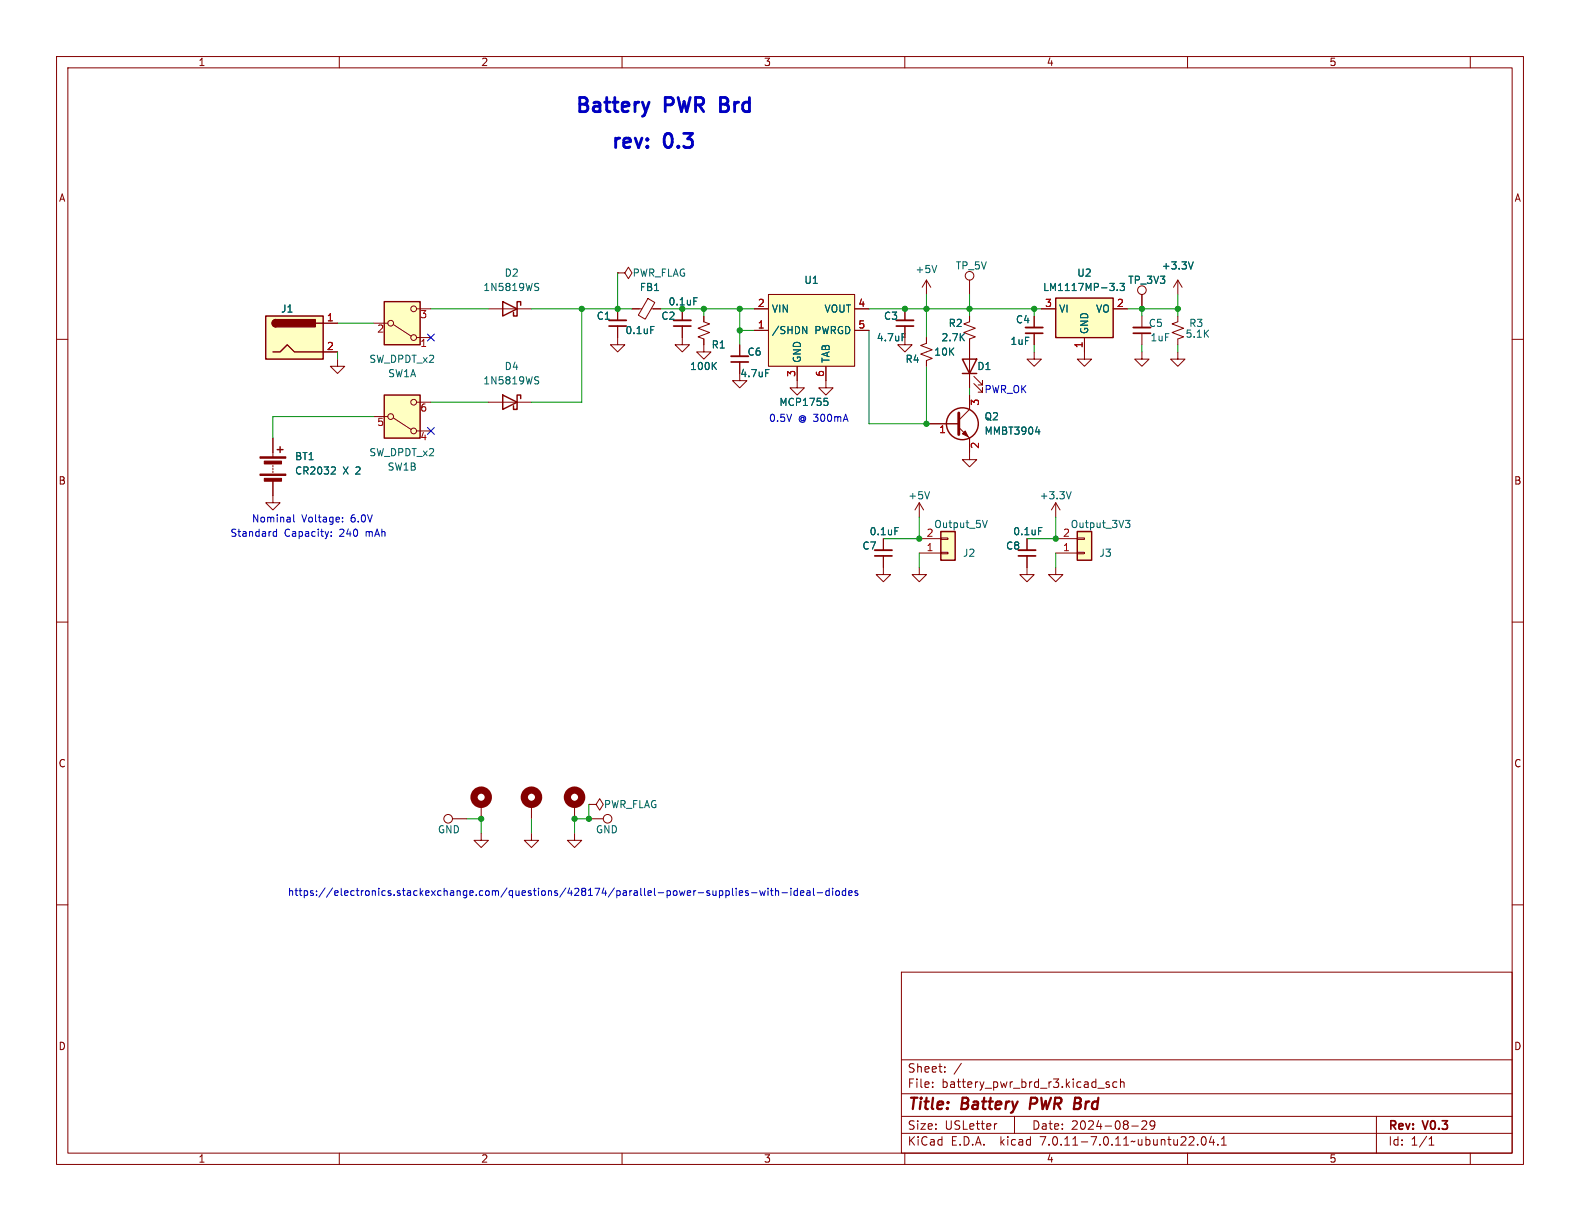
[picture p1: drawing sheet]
<svg xmlns="http://www.w3.org/2000/svg" width="279mm" height="216mm" viewBox="0 0 279 216" stroke-linecap="round" stroke-linejoin="round" font-family="sans-serif">
<g fill="none" stroke="#840000" stroke-width=".18">
<path d="M10 10h259.4v195.9h-259.4zM12 12h255.4v191.9h-255.4zM60 10v2M110 10v2M160 10v2M210 10v2M260 10v2M10 60h2M57.1 57.2h2.6M66 57.2h2.6M69.6 57.4l3.1 2M73.7 54.6h2.5"/>
<path d="M73.7 59.7h2.5M86.4 54.6h7.6M109.2 48.3h1.3l.6 1 .7-1-.7-1.1-.6 1.1M109.2 48.3h.1M109.2 57.7v3.3h1.3l-1.3 1.2-1.3-1.2h1.3M109.2 54.6v2M111.8 54.6h1.7M114.6 52.8l1.2 .7-1.7 2.9-1.2-.7zM115.2 54.6h1.6M120.6 57.7v3.3h1.3l-1.3 1.2-1.2-1.2h1.2M120.6 54.6v2M124.5 55.9v1l1 .4-2.1 .7 2.1 .8-2.1 .8 1.1 .3v2.3h1.2l-1.2 1.3-1.3-1.3h1.3"/>
<path d="M133.3 54.6h2.6M133.3 58.4h2.6M135.9 52.1h15.2v12.7h-15.2zM151.1 54.6h2.6M151.1 58.4h2.6M160 57.7v3.3h1.3l-1.3 1.2-1.3-1.2h1.3M160 54.6v2M163.8 59.7v1l-1 .4 2 .7-2 .8 2 .8-1 .4v1M163.8 49.5l-.7 1.3M163.8 49.5v2.6M163.8 49.5l.8 1.3M171.4 55.9v1l-1 .4 2.1 .7-2.1 .8 2.1 .8-1.1 .3v8.7"/>
<path d="M171.4 49.5v2.6M182.9 55.9v2M182.9 58.9v2.1M184.1 54.6h2.6M191.8 59.7v3.8h1.2l-1.2 1.3-1.3-1.3h1.3M196.8 54.6h2.6M201.9 52.1v2.5M201.9 55.9v2M201.9 58.9v2.1M208.3 55.9v1l-1 .4 2 .7-2 .8 2 .8-1 .3v1.1M208.3 49.5v2.6M208.3 49.5l-.8 1.3"/>
<path d="M208.3 49.5l.7 1.3M267.4 60h2M48.3 77.5v3.3M57.1 62.2h2.6M59.7 63.5v1.3h1.3l-1.3 1.2-1.3-1.2h1.3M66 73.7h2.6M69.6 73.9l3.1 2M73.7 71.1h2.5M73.7 76.2h2.5M86.4 71.1h7.6M130.8 64v3.3h1.3l-1.3 1.3-1.3-1.3h1.3M130.8 61v2"/>
<path d="M141 64.8v3.8h1.2l-1.2 1.3-1.3-1.3h1.3M146 64.8v3.8h1.3l-1.3 1.3-1.2-1.3h1.2M163.8 74.9h5.7M169.5 75.6l1.9 1.9v3.8h1.3l-1.3 1.3-1.2-1.3h1.2M171.4 69.9v2.5l-1.9 1.9M172.2 67.8l1.5 1.5v-.7v.7h-.7M172.2 66.5l1.5 1.6v-.8v.8h-.7M182.9 62.2v1.3h1.2l-1.2 1.3-1.3-1.3h1.3M201.9 62.2v1.3h1.3l-1.3 1.3-1.2-1.3h1.2M208.3 62.2v1.3h1.2l-1.2 1.3-1.3-1.3h1.3M48.3 85.1v3.8h1.2l-1.2 1.3-1.3-1.3h1.3M48.3 82.3v.3"/>
<path d="M48.3 82.8v.3M48.3 83.3v.3M156.2 98.3v3.3h1.3l-1.3 1.3-1.3-1.3h1.3M156.2 95.3v2M162.6 88.9l-.8 1.3M162.6 88.9v2.5M162.6 88.9l.7 1.3M162.6 97.8h3.8M162.6 95.3h3.8M166.4 95.1h1.2v.3h-1.2zM166.4 97.7h1.2v.2h-1.2zM181.6 98.3v3.3h1.3l-1.3 1.3-1.3-1.3h1.3"/>
<path d="M181.6 95.3v2M186.7 97.8h3.8M186.7 95.3h3.8M186.7 88.9l-.8 1.3M186.7 88.9v2.5M186.7 88.9l.8 1.3M190.5 95.1h1.3v.3h-1.3zM190.5 97.7h1.3v.2h-1.3zM10 110h2M162.6 100.3v1.3h1.2l-1.2 1.3-1.3-1.3h1.3M186.7 100.3v1.3h1.3l-1.3 1.3-1.3-1.3h1.3M267.4 110h2"/>
<path d="M10 160h2M80 144.8h2.5M85.1 147.3v1.3h1.3l-1.3 1.3-1.3-1.3h1.3M85.1 142.2v2.6M94 147.3v1.3h1.2l-1.2 1.3-1.3-1.3h1.3M94 142.2v2.6M101.6 147.3v1.3h1.3l-1.3 1.3-1.3-1.3h1.3M101.6 142.2v2.6M104.1 142.2h1.3l.6 1.1 .7-1.1-.7-1-.6 1M104.1 142.2h.1M104.1 144.8h2.6M267.4 160h2"/>
<path d="M159.4 171.9h108v32h-108zM159.4 197.4h108M159.4 193.4h108M159.4 187.4h108M164.9 192.1v.2M164.9 191.4v.1M167.1 189.4v.2M167.1 188.7v.1M170 188l-1.3 1.9M176.3 198.7l-.3 .1M179.4 197.4v3M194.1 192.4h1.2"/>
<path d="M196.1 191.4l-.3-.1-.2 .2v.2l.5 .2v.3h-.5M197.5 191.4l-.4-.1-.3 .3v.4l.1 .2h.6M198.1 191.4l.3-.1 .3 .1 .1 .9M198.1 190.8v1.5M200.1 199.1h1.2M201.9 198.3l.6-.1 .2 .1 .1 .3-.9 1.1h.9M204.2 198.8l-.3 .3h-.3l-.2-.3 .1-.5 .4-.1 .2 .1a.99 .99 0 0 1-.3 1.4h-.3M243.4 197.4v6.5M60 203.9v2M110 203.9v2M159.4 200.4h108M160 203.9v2"/>
<path d="M210 203.9v2M211.8 202.3v.2M212.6 201.1l.2-.1a.81 .81 0 0 1 .6 .6 .81 .81 0 0 1-.3 .8l-.2 .1a.81 .81 0 0 1-.3-1.4zM214.2 200.9l-.3 1.1h.9M214.6 201.5v1M215.4 202.3v.2M216 202.5h.9M216 201.4l.4-.4v1.5M252.7 202.5h.9M252.7 201.4l.4-.4v1.5M260 203.9v2"/>
<circle cx="69.1" cy="57.2" r=".51"/>
<circle cx="73.2" cy="54.6" r=".51"/>
<circle cx="73.2" cy="59.7" r=".51"/>
<circle cx="171.4" cy="48.8" r=".76"/>
<circle cx="201.9" cy="51.3" r=".76"/>
<circle cx="69.1" cy="73.7" r=".51"/>
<circle cx="73.2" cy="71.1" r=".51"/>
<circle cx="73.2" cy="76.2" r=".51"/>
<circle cx="79.2" cy="144.8" r=".76"/>
<circle cx="107.4" cy="144.8" r=".76"/>
</g>
<path d="M182.3 194.1l-.2 2M190 195.1h.7M190.1 194.1h.7M190.7 195.1l.3 .1M190.9 196l-1 .1M190.9 195l-.2 .1" fill="none" stroke="#840000" stroke-width=".4"/>
<g fill="none" stroke="#006464" stroke-width=".18">
<path d="M94.8 50.7l.3 .1 .2 .3-.3 .3h-.3M94.8 50.1l.5 .1M115.1 57.7h.6M122.7 52.6h.6M141.9 57.7l.8 1.3v-1.3M159.5 59h.6M165.6 46.9l-.4 1.3M196.2 50.1h.8l-.4 .5M197 50.7v.6M197.6 51.3v.1M198.1 50.1h.7l-.4 .5 .3 .1 .1 .1M198.8 51.1l-.2 .3-.5-.1"/>
<path d="M211 46.3l-.4 1.3M94.8 67.2l.3 .1 .2 .3-.3 .3h-.3M94.8 66.6l.5 .1M126.1 64.6l.6 .7M126.7 64.1l-.7 .7M135.4 65.3h.6M145.7 70.4h.7M145.9 70.9h.3l.2 .3-.1 .4-.4 .1M183.1 76.4h.8M183.7 75.9v.9M59.1 82.6l.2 .2v.3l-.8 .7h.8M158.3 93.3h.6"/>
<path d="M164.4 86.9l-.4 1.3M173.7 92l.5 1.3 .4-1.3M183.7 93.3h.6M189.4 86.9l-.4 1.3M199 92h.8l-.4 .5 .3 .1 .1 .4-.2 .3h-.4"/>
</g>
<g fill="none" stroke="#840000" stroke-width="1.3">
<circle cx="85.1" cy="141" r="1.27"/>
<circle cx="94" cy="141" r="1.27"/>
<circle cx="101.6" cy="141" r="1.27"/>
</g>
<g fill="#840000" stroke="#840000" stroke-width=".18">
<path d="M46 83.8h4.5v.3h-4.5z"/>
<path d="M46 80.8h4.5v.2h-4.5z"/>
<path d="M46.7 84.6h3.1v.5h-3.1z"/>
<path d="M46.7 81.5h3.1v.5h-3.1z"/>
<path d="M170.7 76.2l.5 1-1-.5z"/>
</g>
<g fill="none" stroke="#840000" stroke-width=".25">
<path d="M47 55.9h10.1v7.6h-10.1zM48.8 56.5a.64 .64 0 0 0-.7 .7 .64 .64 0 0 0 .7 .6M55.9 57.2h1.2M67.9 53.3h6.4v7.7h-6.4zM88.9 53.3l2.5 1.3-2.5 1.3zM92.1 54v-.7h-.7v2.6h-.6v-.7M186.7 52.7h10.1v7h-10.1zM48.3 62.2h1.2l1.3-1.2 1.3 1.2h5M49 79.5h1M49.5 79v1M67.9 69.9h6.4v7.6h-6.4zM88.9 69.9l2.5 1.2-2.5 1.3z"/>
<path d="M92.1 70.5v-.6h-.7v2.5h-.6v-.6M170.2 63.5h2.5l-1.3 2.5zM170.2 66h2.5M166.4 94h2.5v5.1h-2.5zM190.5 94h2.5v5.1h-2.5z"/>
<circle cx="170.2" cy="74.9" r="2.82"/>
</g>
<g fill="#ffffc2" stroke="#ffffc2" stroke-width=".18">
<path d="M67.9 69.9h6.4v7.6h-6.4z"/>
<path d="M47 55.9h10.1v7.6h-10.1z"/>
<path d="M135.9 52.1h15.2v12.7h-15.2z"/>
<path d="M186.7 52.7h10.1v7h-10.1z"/>
<path d="M166.4 94h2.5v5.1h-2.5z"/>
<path d="M190.5 94h2.5v5.1h-2.5z"/>
<path d="M67.9 53.3h6.4v7.7h-6.4z"/>
</g>
<g fill="#840000" stroke="#840000" stroke-width=".25">
<path d="M48.3 56.7l.5-.2v1.3a.64 .64 0 0 1-.6-.4 .64 .64 0 0 1 .1-.7z"/>
<path d="M48.8 56.5h7v1.3h-7z"/>
</g>
<path d="M107.7 56.6h3M119.1 56.6h3.1M158.5 56.6h3M181.4 57.9h3M200.4 57.9h3.1M129.3 63h3M154.7 97.3h3M180.1 97.3h3" fill="none" stroke="#840000" stroke-width=".33"/>
<path d="M107.7 57.7h3M119.1 57.7h3.1M158.5 57.7h3M181.4 58.9h3M200.4 58.9h3.1M129.3 64h3M154.7 98.3h3M180.1 98.3h3" fill="none" stroke="#840000" stroke-width=".3"/>
<path d="M169.5 73v3.8" fill="none" stroke="#840000" stroke-width=".51"/>
<g fill="none" stroke="#0000c2" stroke-width=".18">
<path d="M48.3 94.6l.2 .2h.4M48.9 93.6v1.2M48.9 94.1l-.4-.1-.2 .2M51.9 91v1.1l.2 .2M58.6 94.1v.1M58.6 94.7v.1M60.6 92.2v.1M60.6 91.5v.1M128.4 157.5v1.3M128.4 157.6l.3-.1 .3 .2-.1 .6h-.5M129.5 157.1v1.1l.2 .1M130.2 157.1v.1"/>
<path d="M130.2 157.5v.8M130.7 157.9l.6-.1v-.2l-.4-.1-.2 .2 .1 .6h.5M132.3 157.6l-.3-.1-.2 .2 .1 .2 .4 .1v.3h-.5M132.9 157.9h1M134.4 157.5l.2 .8 .2-.6 .3 .6 .2-.8M135.8 157.1v.1M135.8 157.5v.8M136.2 157.5h.5M136.4 157.1v1.1l.3 .1M137.1 157.6l.2-.1 .3 .1 .1 .7M137.1 157.1v1.2M138.3 157.9h1"/>
<path d="M139.9 157.1v.1M139.9 157.5v.8M141 157.6l-.4-.1-.2 .2 .1 .6h.5M141 157.1v1.2M141.6 157.9l.6-.1-.1-.2-.4-.1-.1 .2v.6h.5M142.7 157.6h.5v.7M143.2 157.8l-.4 .1-.2 .1 .2 .3h.4M143.9 157.1v1.1l.1 .1M144.5 157.9h1M146.6 157.6l-.3-.1-.3 .2 .1 .6h.5M146.6 157.1v1.2M147.2 157.1v.1"/>
<path d="M147.2 157.5v.8M147.8 157.6l.2-.1 .4 .1v.5l-.1 .2h-.3l-.2-.1zM149.5 157.6l-.3-.1-.3 .2 .2 .6h.4M149.5 157.1v1.2M150.1 157.9l.6-.1-.1-.2-.3-.1-.2 .2v.6h.5M151.7 157.6l-.3-.1-.2 .2v.2l.5 .1v.3h-.5"/>
</g>
<path d="M114.8 18.1l-.6 1.6M127.4 18.4h.8M128.2 17.2h-.8v2.5h1" fill="none" stroke="#0000c2" stroke-width=".5"/>
<g fill="none" stroke="#009600" stroke-width=".18">
<path d="M59.7 57.2h6.3M76.2 54.6h10.2M94 54.6h17.8M102.9 54.6v16.5h-8.9M109.2 48.3v6.3M116.8 54.6h16.5M124.5 54.6v1.3M130.8 58.4h2.5M130.8 54.6v6.4M153.7 54.6h30.4M153.7 58.4v16.5h10.1v-10.1M163.8 52.1v7.6"/>
<path d="M171.4 52.1v3.8M182.9 54.6v1.3M199.4 54.6h8.9M201.9 54.6v1.3M208.3 52.1v3.8M59.7 62.2v1.3M66 73.7h-17.7v3.8M76.2 71.1h10.2M171.4 68.6v1.3M182.9 61v1.2M201.9 61v1.2M208.3 61v1.2"/>
<path d="M162.6 91.4v3.9h-6.4M162.6 97.8v2.5M186.7 91.4v3.9h-5.1M186.7 97.8v2.5M82.5 144.8h2.6v2.5M94 144.8v2.5M104.1 142.2v2.6h-2.5v2.5"/>
</g>
<path d="M75.6 59.1l1.2 1.2M76.8 59.1l-1.2 1.2M75.6 75.6l1.2 1.2M76.8 75.6l-1.2 1.2" fill="none" stroke="#000084" stroke-width=".18"/>
<g fill="#009600" stroke="#009600" stroke-width=".18">
<circle cx="162.6" cy="95.3" r=".46"/>
<circle cx="186.7" cy="95.3" r=".46"/>
<circle cx="109.2" cy="54.6" r=".46"/>
<circle cx="120.6" cy="54.6" r=".46"/>
<circle cx="102.9" cy="54.6" r=".46"/>
<circle cx="104.1" cy="144.8" r=".46"/>
<circle cx="101.6" cy="144.8" r=".46"/>
<circle cx="85.1" cy="144.8" r=".46"/>
<circle cx="130.8" cy="54.6" r=".46"/>
<circle cx="130.8" cy="58.4" r=".46"/>
<circle cx="163.8" cy="54.6" r=".46"/>
<circle cx="163.8" cy="74.9" r=".46"/>
<circle cx="124.5" cy="54.6" r=".46"/>
<circle cx="160" cy="54.6" r=".46"/>
<circle cx="182.9" cy="54.6" r=".46"/>
<circle cx="171.4" cy="54.6" r=".46"/>
<circle cx="208.3" cy="54.6" r=".46"/>
<circle cx="201.9" cy="54.6" r=".46"/>
</g>
<g font-size="3.5" fill="#0000c2">
<text x="101.6" y="20.1">Battery</text>
<text x="117.7" y="20.1">PWR</text>
<text x="128.5" y="20.1">Brd</text>
<text x="107.9" y="26.4">rev:</text>
<text x="117.6" y="26.4">0.3</text>
</g>
<g font-size="2.8" fill="#840000">
<text x="160.4" y="196.8">Title:</text>
<text x="170.1" y="196.8">Battery</text>
<text x="183" y="196.8">PWR</text>
<text x="191.6" y="196.8">Brd</text>
</g>
<g font-size="2.1" fill="#840000">
<text x="160.4" y="189.9">Sheet:</text>
<text x="160.4" y="192.6">File:</text>
<text x="166.5" y="192.6">battery_pwr_brd_r3.kicad_sch</text>
<text x="160.4" y="202.8">KiCad</text>
<text x="160.4" y="200">Size:</text>
<text x="167.1" y="200">USLetter</text>
<text x="168.1" y="202.8">E.D.A.</text>
<text x="177" y="202.8">kicad</text>
<text x="182.4" y="200">Date:</text>
<text x="184.2" y="202.8">7.0.11-7.0.11~ubuntu22.04.1</text>
<text x="189.4" y="200">2024-08-29</text>
<text x="245.4" y="200.2">Rev:</text>
<text x="245.4" y="202.8">Id:</text>
<text x="249.5" y="202.8">1/1</text>
<text x="251.8" y="200.2">V0.3</text>
</g>
<g font-size="1.8" fill="#840000">
<text x="35" y="11.9">1</text>
<text x="85" y="11.9">2</text>
<text x="135" y="11.9">3</text>
<text x="185" y="11.9">4</text>
<text x="235" y="11.9">5</text>
<text x="10.3" y="35.9">A</text>
<text x="267.7" y="35.9">A</text>
<text x="10.3" y="85.9">B</text>
<text x="267.7" y="85.9">B</text>
<text x="10.3" y="135.9">C</text>
<text x="267.7" y="135.9">C</text>
<text x="10.3" y="185.9">D</text>
<text x="267.7" y="185.9">D</text>
<text x="35" y="205.8">1</text>
<text x="85" y="205.8">2</text>
<text x="135" y="205.8">3</text>
<text x="185" y="205.8">4</text>
<text x="235" y="205.8">5</text>
</g>
<g font-size="1.8" fill="#006464">
<text x="168.9" y="47.9">TP_5V</text>
<text x="205.3" y="47.9">+3.3V</text>
<text x="85.4" y="51.7">1N5819WS</text>
<text x="89.1" y="49.1">D2</text>
<text x="111.8" y="49.1">PWR_FLAG</text>
<text x="113" y="51.7">FB1</text>
<text x="142.1" y="50.4">U1</text>
<text x="161.8" y="48.5">+5V</text>
<text x="184.4" y="51.7">LM1117MP-3.3</text>
<text x="190.4" y="49.1">U2</text>
<text x="199.4" y="50.4">TP_3V3</text>
<text x="49.6" y="55.5">J1</text>
<text x="105.4" y="56.7">C1</text>
<text x="110.5" y="59.3">0.1uF</text>
<text x="116.8" y="56.7">C2</text>
<text x="118.1" y="54.2">0.1uF</text>
<text x="136.4" y="59.3">/SHDN</text>
<text x="136.4" y="55.5">VIN</text>
<text x="143.9" y="59.3">PWRGD</text>
<text x="145.7" y="55.5">VOUT</text>
<text x="156.2" y="56.7">C3</text>
<text x="167.6" y="58">R2</text>
<text x="179.6" y="57.4">C4</text>
<text x="187.2" y="55.5">VI</text>
<text x="192.6" y="59.2" transform="rotate(-90 192.6 59.2)">GND</text>
<text x="193.7" y="55.5">VO</text>
<text x="203" y="58">C5</text>
<text x="209.6" y="59.9">5.1K</text>
<text x="210.2" y="58">R3</text>
<text x="65.2" y="64.4">SW_DPDT_x2</text>
<text x="89.1" y="65.6">D4</text>
<text x="121.9" y="65.6">100K</text>
<text x="125.7" y="61.8">R1</text>
<text x="132.1" y="63.1">C6</text>
<text x="141.8" y="64.3" transform="rotate(-90 141.8 64.3)">GND</text>
<text x="146.9" y="64.3" transform="rotate(-90 146.9 64.3)">TAB</text>
<text x="154.9" y="60.6">4.7uF</text>
<text x="160" y="64.4">R4</text>
<text x="165.1" y="63.1">10K</text>
<text x="166.4" y="60.6">2.7K</text>
<text x="172.7" y="65.6">D1</text>
<text x="178.6" y="61.2">1uF</text>
<text x="203.4" y="60.6">1uF</text>
<text x="68.5" y="66.9">SW1A</text>
<text x="85.4" y="68.2">1N5819WS</text>
<text x="130.8" y="66.9">4.7uF</text>
<text x="137.7" y="72">MCP1755</text>
<text x="174" y="74.5">Q2</text>
<text x="174" y="77.1">MMBT3904</text>
<text x="52.1" y="81.6">BT1</text>
<text x="65.2" y="80.9">SW_DPDT_x2</text>
<text x="68.4" y="83.4">SW1B</text>
<text x="52.1" y="84.1">CR2032</text>
<text x="60.6" y="84.1">X 2</text>
<text x="160.5" y="88.5">+5V</text>
<text x="183.7" y="88.5">+3.3V</text>
<text x="153.7" y="94.8">0.1uF</text>
<text x="165.1" y="93.6">Output_5V</text>
<text x="179.1" y="94.8">0.1uF</text>
<text x="189.2" y="93.6">Output_3V3</text>
<text x="152.4" y="97.4">C7</text>
<text x="170.2" y="98.7">J2</text>
<text x="177.8" y="97.4">C8</text>
<text x="194.3" y="98.7">J3</text>
<text x="106.7" y="143.1">PWR_FLAG</text>
<text x="77.3" y="147.5">GND</text>
<text x="105.3" y="147.5">GND</text>
</g>
<g font-size="1.8" fill="#a90000">
<text x="57.7" y="56.9">1</text>
<text x="66.6" y="59.1">2</text>
<text x="74.2" y="56.6">3</text>
<text x="133.9" y="58.2">1</text>
<text x="133.9" y="54.4">2</text>
<text x="151.7" y="54.4">4</text>
<text x="151.7" y="58.2">5</text>
<text x="184.7" y="54.4">3</text>
<text x="197.4" y="54.4">2</text>
<text x="57.7" y="62">2</text>
<text x="74.2" y="61.7">1</text>
<text x="191.5" y="61.7" transform="rotate(-90 191.5 61.7)">1</text>
<text x="140.7" y="66.7" transform="rotate(-90 140.7 66.7)">3</text>
<text x="145.8" y="66.7" transform="rotate(-90 145.8 66.7)">6</text>
<text x="173.4" y="71.8" transform="rotate(-90 173.4 71.8)">3</text>
<text x="66.6" y="75.6">5</text>
<text x="74.2" y="73.1">6</text>
<text x="166" y="76.9">1</text>
<text x="74.2" y="78.2">4</text>
<text x="173.4" y="79.4" transform="rotate(-90 173.4 79.4)">2</text>
<text x="163.8" y="95">2</text>
<text x="187.9" y="95">2</text>
<text x="163.8" y="97.5">1</text>
<text x="187.9" y="97.5">1</text>
</g>
<g font-size="1.8" fill="#0000c2">
<text x="174" y="69.6">PWR_OK</text>
<text x="135.9" y="74.7">0.5V</text>
<text x="141.2" y="74.7">@ 300mA</text>
<text x="40.6" y="95">Standard</text>
<text x="44.4" y="92.5">Nominal</text>
<text x="50.3" y="95">Capacity:</text>
<text x="53.4" y="92.5">Voltage:</text>
<text x="60.2" y="95">240</text>
<text x="62.2" y="92.5">6.0V</text>
<text x="65" y="95">mAh</text>
<text x="50.8" y="158.5">https://electronics.stackexchange.com/questions/428174/parallel-power-supplies-with-ideal-diodes</text>
</g>
</svg>
